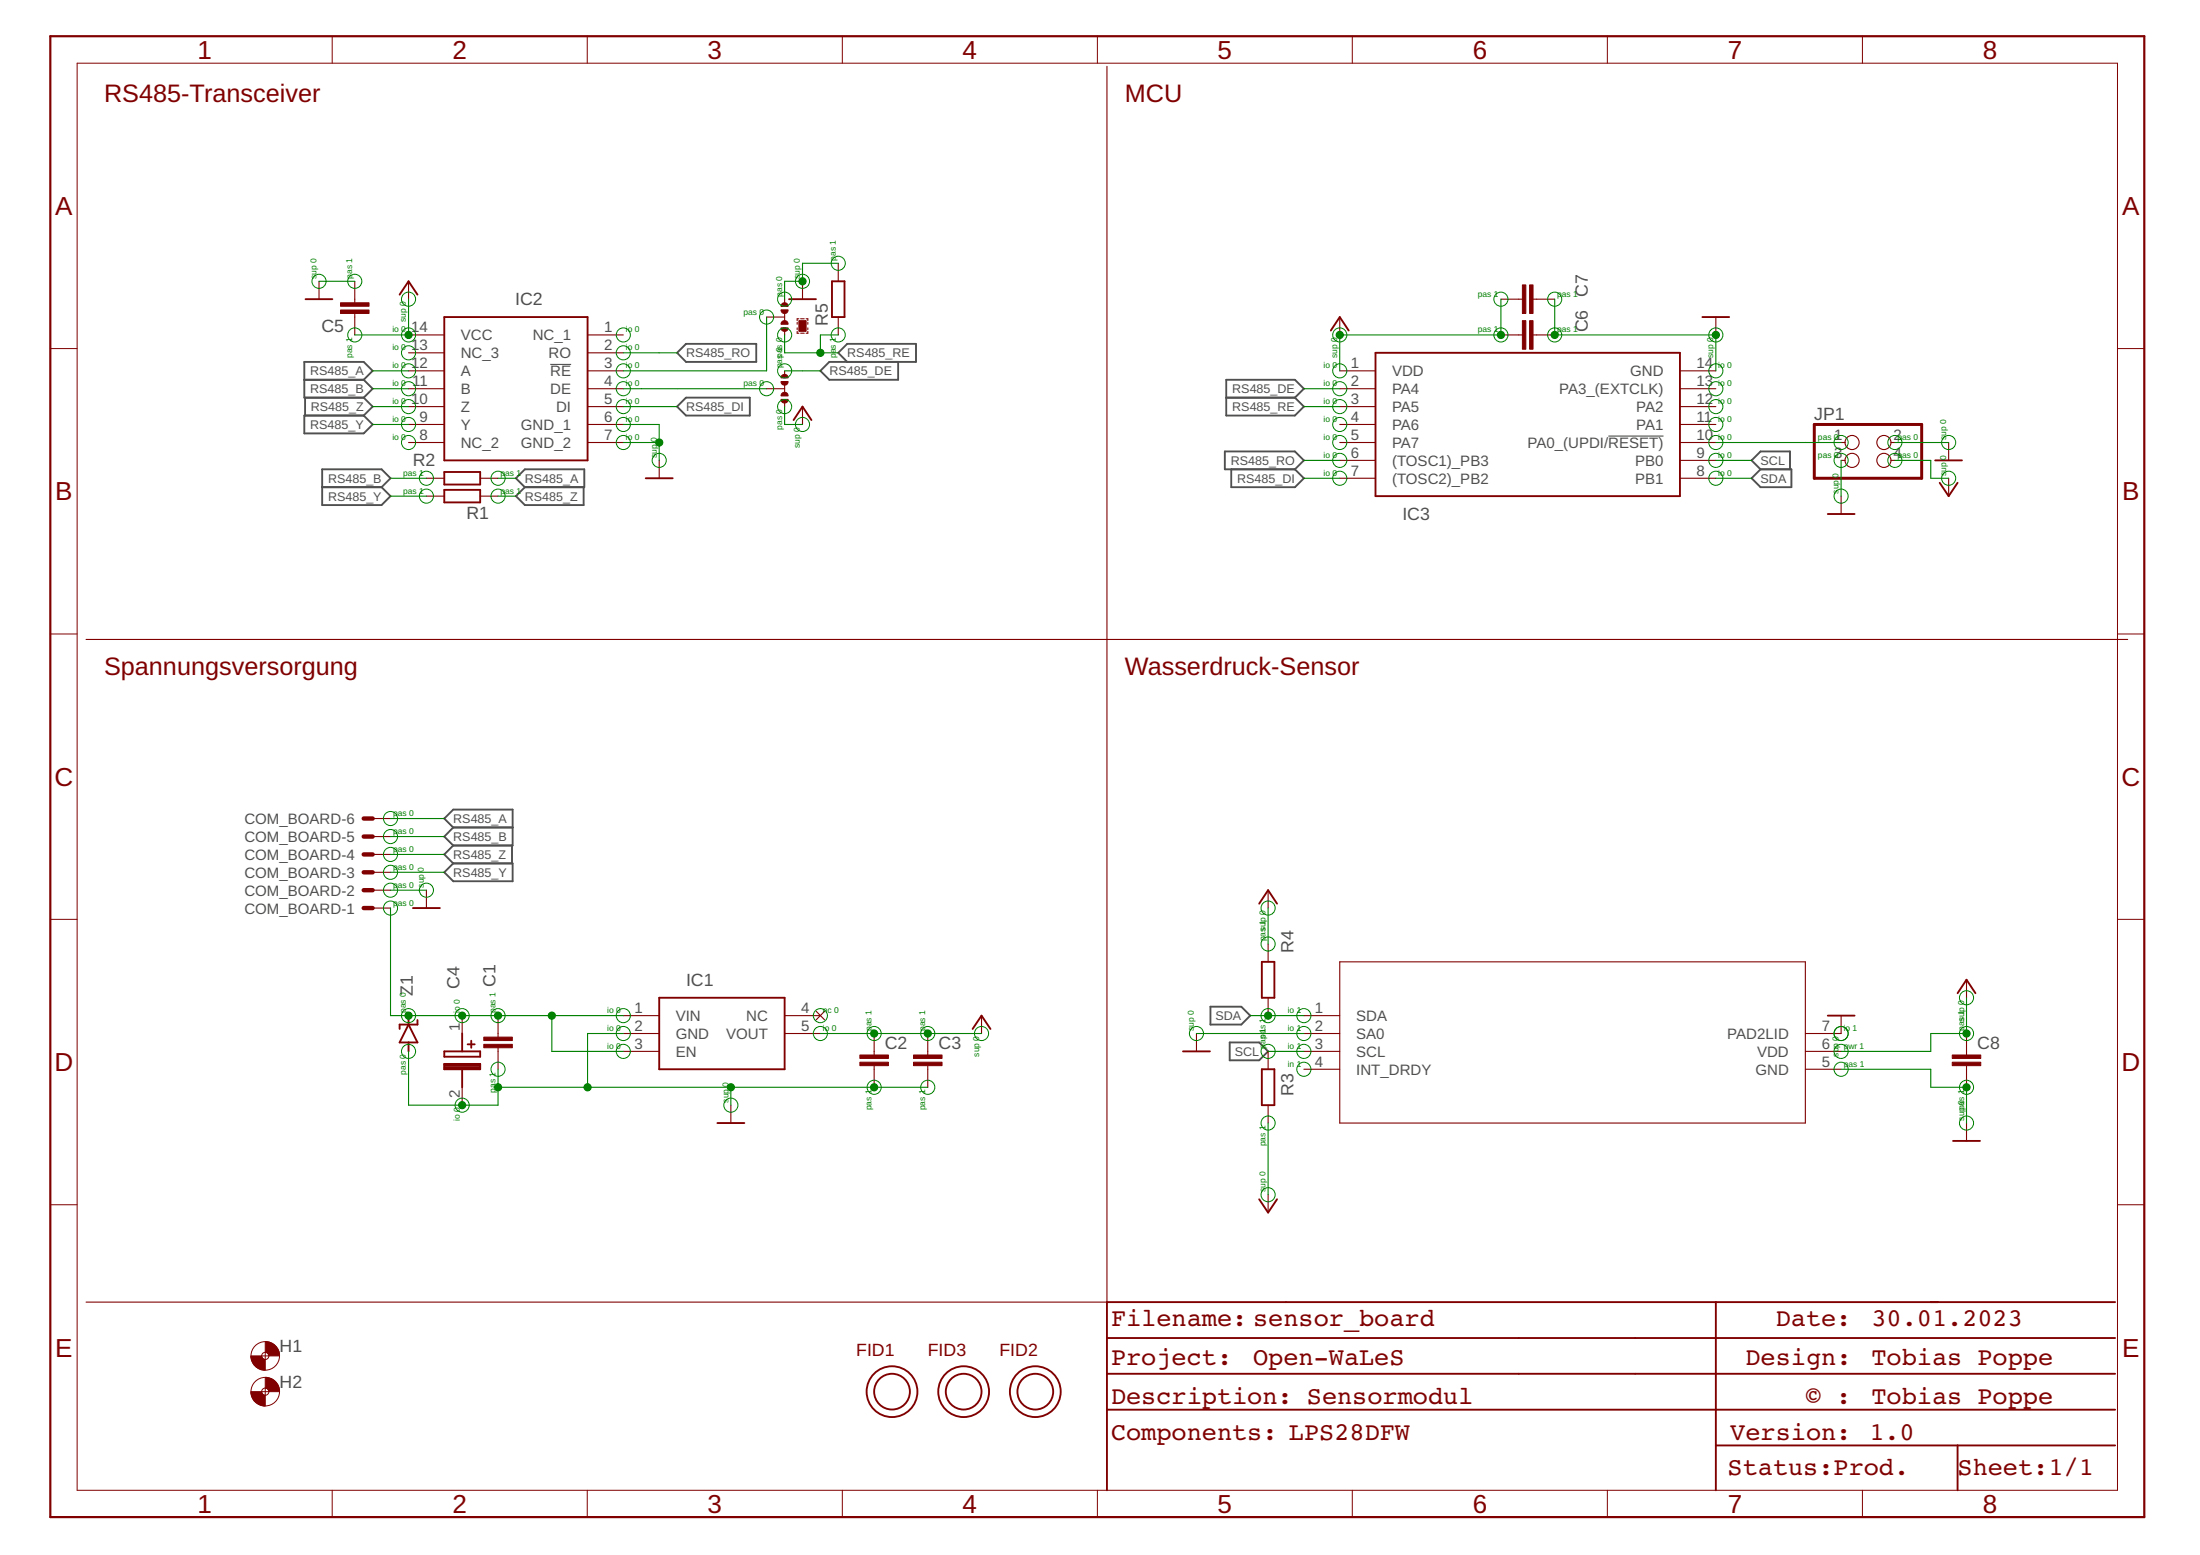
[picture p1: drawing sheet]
<svg xmlns="http://www.w3.org/2000/svg" width="297mm" height="210mm" viewBox="0 0 297 210" stroke-linecap="round" stroke-linejoin="round" font-family="sans-serif">
<path d="M74.3 49.2h2.8M217.1 58.9h7.5" fill="none" stroke="#505050" stroke-width=".15"/>
<g fill="none" stroke="#505050" stroke-width=".25">
<path d="M41.1 51.3h8M41.1 56.1h8l1.2 1.2-1.2 1.2h-8zM41.2 53.7v2.4M49.1 51.3l1.2-1.2-1.2-1.2h-8v4.8h8M49.1 51.3l1.2 1.2-1.2 1.2M49.1 53.7l1.2 1.2-1.2 1.2M91.4 54.9l1.2-1.2h8.6v2.4h-8.6zM91.4 47.6l1.2-1.2h9.5v2.5h-9.5zM114.4 48.9l-1.2-1.3 1.2-1.2h9.3v2.5h-11.7l-1.2 1.2 1.2 1.2h9.3v-2.4M165.6 51.3h9.2l1.2 1.2-1.2 1.2 1.2 1.2-1.2 1.2h-9.2zM165.6 53.7h9.2M43.5 65.8h8"/>
<path d="M43.5 63.4h8l1.2 1.2-1.2 1.2 1.2 1.2-1.2 1.2h-8zM69.7 64.6l1.2-1.2h8v2.4h-8zM70.9 65.8l-1.2 1.2 1.2 1.2h7.9v-2.4M165.4 60.9h9.4l1.2 1.2-1.2 1.3h-9.4zM166.2 63.4v2.4h8.6l1.2-1.2-1.2-1.2M236.5 64.6l1.2-1.2h4.2v2.4h-4.2zM237.7 63.4l-1.2-1.3 1.2-1.2h4v2.5M61.2 111.7l-1.2-1.2 1.2-1.2h8v4.8h-8M61.2 111.7h8M61.2 116.5h8v2.5h-8l-1.2-1.2zM61.2 111.7l-1.2 1.2 1.2 1.2M61.2 114.1l-1.2 1.2 1.2 1.2"/>
<path d="M69.1 114.1v2.4M163.4 135.9h4.2l1.2 1.2-1.2 1.2h-4.2zM166 140.7h4l1.2 1.2-1.2 1.2h-4z"/>
</g>
<g fill="none" stroke="#800000" stroke-width=".15">
<path d="M149.5 9v166.8h-137.9M43.1 38v2.4M47.9 38v2.9M55.2 38v2.4M108.4 38v2.4M113.2 35.5v2.5M47.9 42.3v2.9M55.2 45.2h4.8M55.2 47.6h4.8M55.2 50.1h4.8M55.2 52.5h4.8M55.2 54.9h4.8"/>
<path d="M55.2 57.3h4.8M55.2 59.7h4.8M79.3 45.2h4.9M79.3 47.6h4.9M79.3 50.1h4.9M79.3 52.5h4.9M79.3 54.9h4.9M79.3 57.3h4.9M79.3 59.7h4.9M103.5 52.5h2.4M103.5 42.8h2.4M105.9 40.4v.7"/>
<path d="M105.9 42.3v1M105.9 44.5v.7M105.9 50.1v.7M105.9 52v1M105.9 54.2v.7M107.6 44.7v.3h.3M107.6 43.5v.3M107.6 44.3v.2M107.9 43h-.3v.3M108.1 45h.5M108.1 43h.5M108.4 54.9v2.4"/>
<path d="M108.8 43h.3v.3M109.1 44.7v.3h-.3M109.1 43.5v.3M109.1 44.3v.2M113.2 42.8v2.4M180.9 50.1h4.8M180.9 52.5h4.8M180.9 54.9h4.8M180.9 57.3h4.8M180.9 59.7h4.8M180.9 42.8v2.4M202.6 45.2h2.9"/>
<path d="M202.6 40.4h2.9M207 45.2h2.9M207 40.4h2.9M226.8 50.1h4.9M226.8 52.5h4.9M226.8 54.9h4.9M226.8 57.3h4.9M226.8 59.7h4.9M231.7 42.8v2.4M248.6 59.7h.5M255.3 59.7h.5M263.1 59.7v2.4"/>
<path d="M57.6 64.6h2.4M57.6 67h2.4M64.8 64.6h2.4M64.8 67h2.4M89 62.1v2.5M180.9 62.1h4.8M180.9 64.6h4.8M226.8 62.1h4.9M226.8 64.6h4.9M248.6 62.1h.5M248.6 67v2.4M255.3 62.1h.5"/>
<path d="M263.1 64.6v2.4M11.6 86.3h275.7M50.3 117.8h2.4M50.3 115.3h2.4M50.3 112.9h2.4M50.3 110.5h2.4M50.3 122.6h2.4M50.3 120.2h2.4M57.6 120.2v2.4M62.4 137.1v2.4M67.2 137.1v2.9M84.2 137.1h4.8"/>
<path d="M84.2 139.5h4.8M105.9 137.1h4.9M105.9 139.5h4.9M110.2 136.5l1.1 1.2M111.3 136.5l-1.1 1.2M118 139.5v2.9M125.3 139.5v2.9M132.5 137.1v2.4M161.5 139.5v2.4M171.2 120.2v2.4M171.2 127.4v2.4M171.2 134.7v2.4"/>
<path d="M176 137.1h4.9M176 139.5h4.9M180.9 129.8h62.9v21.8h-62.9zM248.6 137.1v2.4h-4.8M265.5 132.2v2.5M265.5 139.5v2.9M62.4 146.8v2.4M67.2 141.4v2.9M84.2 141.9h4.8M98.7 149.2v2.4M118 143.9v2.9M125.3 143.9v2.9"/>
<path d="M171.2 141.9v2.4M171.2 149.2v2.4M176 141.9h4.9M176 144.3h4.9M243.8 141.9h4.8M243.8 144.3h4.8M265.5 143.9v2.9M265.5 151.6v2.4M171.2 161.3v2.4"/>
<circle cx="250.1" cy="59.7" r=".95"/>
<circle cx="254.4" cy="59.7" r=".95"/>
<circle cx="250.1" cy="62.1" r=".95"/>
<circle cx="254.4" cy="62.1" r=".95"/>
</g>
<g fill="none" stroke="#800000" stroke-width=".25">
<path d="M54 39.8l1.2-1.8 1.2 1.8M112.3 38h1.7v4.8h-1.7zM41.3 40.4h3.6M60 42.8h19.3v19.3h-19.3zM106.5 40.4h3.7M107.1 56.7l1.3-1.8 1.2 1.8M179.7 44.6l1.2-1.8 1.2 1.8M185.7 47.6h41.1v19.4h-41.1zM229.8 42.8h3.7M60 63.7h4.8v1.7h-4.8zM60 66.1h4.8v1.7h-4.8zM87.2 64.6h3.6"/>
<path d="M246.8 69.4h3.6M261.3 62.1h3.6M261.9 65.2l1.2 1.8 1.2-1.8M55.2 138.3l1.2 2.4h-2.4zM55.2 137.1v1.2M55.8 122.6h3.6M56.4 137.7v.6h-2.4v.6M62.4 139.5v2.4M89 134.7h16.9v9.6h-16.9zM131.3 138.9l1.2-1.8 1.2 1.8M170 122l1.2-1.8 1.2 1.8M170.4 129.8h1.7v4.9h-1.7z"/>
<path d="M246.8 137.1h3.6M264.3 134.1l1.2-1.9 1.2 1.9M55.2 140.7v1.2M60 143.6h4.8v.7h-4.8zM60 141.9h4.8v.7h-4.8zM60 144.3h4.8M60 144.1h4.8M60 143.9h4.8M60 143.7h4.8M62.4 144.3v2.5M63.1 141h1M63.6 140.5v.9"/>
<path d="M96.9 151.6h3.6M159.7 141.9h3.7M170.4 144.3h1.7v4.9h-1.7zM263.7 154h3.6M170 161.9l1.2 1.8 1.2-1.8M231.7 175.8v25.4M285.6 175.8h-136.1v25.4M149.5 180.6h136.1M149.5 185.4h136.1M149.5 190.3h136.1M231.7 195.1h53.9M264.3 195.1v6.1"/>
<circle cx="120.4" cy="187.9" r="3.4"/>
<circle cx="120.4" cy="187.9" r="2.41"/>
<circle cx="130.1" cy="187.9" r="3.4"/>
<circle cx="130.1" cy="187.9" r="2.41"/>
<circle cx="139.8" cy="187.9" r="3.4"/>
<circle cx="139.8" cy="187.9" r="2.41"/>
</g>
<g fill="#800000" stroke="#800000" stroke-width=".14">
<path d="M65.3 141h3.9v.4h-3.9z"/>
<path d="M65.3 140h3.9v.5h-3.9z"/>
<path d="M116.1 143.4h3.9v.4h-3.9z"/>
<path d="M116.1 142.4h3.9v.5h-3.9z"/>
<path d="M123.3 143.4h3.9v.4h-3.9z"/>
<path d="M123.3 142.4h3.9v.5h-3.9z"/>
<path d="M46 40.9h3.8v.4h-3.8z"/>
<path d="M46 41.8h3.8v.5h-3.8z"/>
<path d="M205.5 43.3h.5v3.8h-.5z"/>
<path d="M206.5 43.3h.5v3.8h-.5z"/>
<path d="M205.5 38.5h.5v3.8h-.5z"/>
<path d="M206.5 38.5h.5v3.8h-.5z"/>
<path d="M263.6 143.4h3.8v.4h-3.8z"/>
<path d="M263.6 142.4h3.8v.5h-3.8z"/>
<path d="M107.9 43.3h.9v1.4h-.9z"/>
</g>
<path d="M49.1 117.8h1.2M49.1 115.3h1.2M49.1 112.9h1.2M49.1 110.5h1.2M49.1 122.6h1.2M49.1 120.2h1.2" fill="none" stroke="#800000" stroke-width=".59"/>
<g fill="#800000" stroke="#800000" stroke-width=".14">
<path d="M35.8 181.1a1.89 1.89 0 0 1 1.9 1.9h-1.4a.51 .51 0 0 0-.5-.5z" fill-rule="evenodd"/>
<path d="M33.9 183h1.4a.51 .51 0 0 0 .5 .5v1.5a1.92 1.92 0 0 1-1.9-2z" fill-rule="evenodd"/>
<path d="M35.8 185.9a1.89 1.89 0 0 1 1.9 2h-1.4a.47 .47 0 0 0-.5-.5z" fill-rule="evenodd"/>
<path d="M33.9 187.9h1.4a.47 .47 0 0 0 .5 .4v1.5a1.96 1.96 0 0 1-1.9-1.9z" fill-rule="evenodd"/>
<path d="M105.5 53.9h.9a.48 .48 0 0 1-.5 .5 .48 .48 0 0 1-.4-.5z" fill-rule="evenodd"/>
<path d="M105.5 51.5h.9a.48 .48 0 0 1-.5 .5 .48 .48 0 0 1-.4-.5z" fill-rule="evenodd"/>
<path d="M105.5 53.2a.48 .48 0 0 1 .6-.2 .48 .48 0 0 1 .3 .4h-.9z" fill-rule="evenodd"/>
<path d="M105.5 50.7a.49 .49 0 0 1 .6-.1 .49 .49 0 0 1 .3 .4h-.9z" fill-rule="evenodd"/>
<path d="M105.5 44.3h.9a.48 .48 0 0 1-.5 .4 .48 .48 0 0 1-.4-.4z" fill-rule="evenodd"/>
<path d="M105.5 41.8h.9a.48 .48 0 0 1-.5 .5 .48 .48 0 0 1-.4-.5z" fill-rule="evenodd"/>
<path d="M105.5 43.5a.48 .48 0 0 1 .6-.2 .48 .48 0 0 1 .3 .5h-.9z" fill-rule="evenodd"/>
<path d="M105.5 41.1a.48 .48 0 0 1 .6-.2 .48 .48 0 0 1 .3 .5h-.9z" fill-rule="evenodd"/>
</g>
<g fill="none" stroke="#800000" stroke-width=".14">
<path d="M10.4 8.5h275.5v192.7h-275.5zM44.9 4.9v3.6M79.3 4.9v3.6M113.7 4.9v3.6M148.2 4.9v3.6M182.6 4.9v3.6M217 4.9v3.6M251.5 4.9v3.6M6.8 47.1h3.6M285.9 47.1h3.6M6.8 85.6h3.6M285.9 85.6h3.6"/>
<path d="M6.8 124.1h3.6M285.9 124.1h3.6M6.8 162.6h3.6M285.9 162.6h3.6M35.3 183h1M35.3 187.9h1M35.8 182.5v1M35.8 187.4v.9M44.9 201.2v3.6M79.3 201.2v3.6M113.7 201.2v3.6M148.2 201.2v3.6"/>
<path d="M182.6 201.2v3.6M217 201.2v3.6M251.5 201.2v3.6"/>
<circle cx="35.8" cy="187.9" r="1.93"/>
<circle cx="35.8" cy="183" r="1.93"/>
<circle cx="35.8" cy="187.9" r=".49"/>
<circle cx="35.8" cy="183" r=".49"/>
</g>
<path d="M245 57.3h14.5v7.3h-14.5z" fill="none" stroke="#800000" stroke-width=".4"/>
<path d="M6.8 4.9h282.7v199.9h-282.7z" fill="none" stroke="#800000" stroke-width=".3"/>
<g fill="none" stroke="#008000" stroke-width=".14">
<circle cx="43.1" cy="38" r=".95"/>
<circle cx="47.9" cy="38" r=".95"/>
<circle cx="108.4" cy="38" r=".95"/>
<circle cx="113.2" cy="35.5" r=".95"/>
<circle cx="47.9" cy="45.2" r=".95"/>
<circle cx="55.2" cy="40.4" r=".95"/>
<circle cx="55.2" cy="45.2" r=".95"/>
<circle cx="55.2" cy="52.5" r=".95"/>
<circle cx="55.2" cy="47.6" r=".95"/>
<circle cx="55.2" cy="50.1" r=".95"/>
<circle cx="55.2" cy="54.9" r=".95"/>
<circle cx="55.2" cy="57.3" r=".95"/>
<circle cx="55.2" cy="59.7" r=".95"/>
<circle cx="84.2" cy="54.9" r=".95"/>
<circle cx="84.2" cy="45.2" r=".95"/>
<circle cx="84.2" cy="52.5" r=".95"/>
<circle cx="84.2" cy="47.6" r=".95"/>
<circle cx="84.2" cy="59.7" r=".95"/>
<circle cx="84.2" cy="50.1" r=".95"/>
<circle cx="84.2" cy="57.3" r=".95"/>
<circle cx="103.5" cy="52.5" r=".95"/>
<circle cx="103.5" cy="42.8" r=".95"/>
<circle cx="105.9" cy="45.2" r=".95"/>
<circle cx="105.9" cy="54.9" r=".95"/>
<circle cx="105.9" cy="40.4" r=".95"/>
<circle cx="105.9" cy="50.1" r=".95"/>
<circle cx="108.4" cy="57.3" r=".95"/>
<circle cx="113.2" cy="45.2" r=".95"/>
<circle cx="180.9" cy="50.1" r=".95"/>
<circle cx="180.9" cy="57.3" r=".95"/>
<circle cx="180.9" cy="54.9" r=".95"/>
<circle cx="180.9" cy="45.2" r=".95"/>
<circle cx="180.9" cy="52.5" r=".95"/>
<circle cx="180.9" cy="59.7" r=".95"/>
<circle cx="202.6" cy="45.2" r=".95"/>
<circle cx="202.6" cy="40.4" r=".95"/>
<circle cx="209.9" cy="40.4" r=".95"/>
<circle cx="209.9" cy="45.2" r=".95"/>
<circle cx="231.7" cy="50.1" r=".95"/>
<circle cx="231.7" cy="52.5" r=".95"/>
<circle cx="231.7" cy="57.3" r=".95"/>
<circle cx="231.7" cy="59.7" r=".95"/>
<circle cx="231.7" cy="45.2" r=".95"/>
<circle cx="231.7" cy="54.9" r=".95"/>
<circle cx="248.6" cy="59.7" r=".95"/>
<circle cx="255.8" cy="59.7" r=".95"/>
<circle cx="263.1" cy="59.7" r=".95"/>
<circle cx="57.6" cy="64.6" r=".95"/>
<circle cx="57.6" cy="67" r=".95"/>
<circle cx="67.2" cy="67" r=".95"/>
<circle cx="67.2" cy="64.6" r=".95"/>
<circle cx="89" cy="62.1" r=".95"/>
<circle cx="180.9" cy="64.6" r=".95"/>
<circle cx="180.9" cy="62.1" r=".95"/>
<circle cx="231.7" cy="64.6" r=".95"/>
<circle cx="231.7" cy="62.1" r=".95"/>
<circle cx="248.6" cy="67" r=".95"/>
<circle cx="248.6" cy="62.1" r=".95"/>
<circle cx="255.8" cy="62.1" r=".95"/>
<circle cx="263.1" cy="64.6" r=".95"/>
<circle cx="52.7" cy="117.8" r=".95"/>
<circle cx="52.7" cy="110.5" r=".95"/>
<circle cx="52.7" cy="112.9" r=".95"/>
<circle cx="52.7" cy="115.3" r=".95"/>
<circle cx="52.7" cy="120.2" r=".95"/>
<circle cx="52.7" cy="122.6" r=".95"/>
<circle cx="55.2" cy="137.1" r=".95"/>
<circle cx="57.6" cy="120.2" r=".95"/>
<circle cx="62.4" cy="137.1" r=".95"/>
<circle cx="67.2" cy="137.1" r=".95"/>
<circle cx="84.2" cy="137.1" r=".95"/>
<circle cx="84.2" cy="139.5" r=".95"/>
<circle cx="110.8" cy="137.1" r=".95"/>
<circle cx="110.8" cy="139.5" r=".95"/>
<circle cx="118" cy="139.5" r=".95"/>
<circle cx="125.3" cy="139.5" r=".95"/>
<circle cx="132.5" cy="139.5" r=".95"/>
<circle cx="161.5" cy="139.5" r=".95"/>
<circle cx="171.2" cy="137.1" r=".95"/>
<circle cx="171.2" cy="122.6" r=".95"/>
<circle cx="171.2" cy="127.4" r=".95"/>
<circle cx="176" cy="137.1" r=".95"/>
<circle cx="176" cy="139.5" r=".95"/>
<circle cx="248.6" cy="139.5" r=".95"/>
<circle cx="265.5" cy="134.7" r=".95"/>
<circle cx="265.5" cy="139.5" r=".95"/>
<circle cx="55.2" cy="141.9" r=".95"/>
<circle cx="62.4" cy="149.2" r=".95"/>
<circle cx="67.2" cy="144.3" r=".95"/>
<circle cx="84.2" cy="141.9" r=".95"/>
<circle cx="98.7" cy="149.2" r=".95"/>
<circle cx="118" cy="146.8" r=".95"/>
<circle cx="125.3" cy="146.8" r=".95"/>
<circle cx="171.2" cy="141.9" r=".95"/>
<circle cx="171.2" cy="151.6" r=".95"/>
<circle cx="176" cy="141.9" r=".95"/>
<circle cx="176" cy="144.3" r=".95"/>
<circle cx="248.6" cy="141.9" r=".95"/>
<circle cx="248.6" cy="144.3" r=".95"/>
<circle cx="265.5" cy="146.8" r=".95"/>
<circle cx="265.5" cy="151.6" r=".95"/>
<circle cx="171.2" cy="161.3" r=".95"/>
</g>
<g fill="none" stroke="#008000" stroke-width=".15">
<path d="M43.1 38h4.8M113.2 35.5h-4.8v2.5h-2.5v2.4M50.3 57.3h4.9M50.3 52.5h4.9M50.3 50.1h4.9M50.3 54.9h4.9M55.2 40.4v4.8h-7.3M84.2 57.3h4.8v4.8M84.2 59.7h4.8M84.2 52.5h19.3M84.2 54.9h7.2M84.2 47.6h7.2"/>
<path d="M103.5 42.8v7.3h-19.3M105.9 54.9v2.4h2.5M105.9 45.2v2.4h7.3M105.9 50.1h4.9M113.2 45.2h-2.4v2.4M176 52.5h4.9M176 54.9h4.9M202.6 40.4v4.8h-21.7v4.9M209.9 40.4v4.8h21.8v4.9M231.7 59.7h16.9M255.8 59.7h7.3M52.7 64.6h4.9"/>
<path d="M52.7 67h4.9M67.2 64.6h2.5M67.2 67h2.5M176 62.1h4.9M176 64.6h4.9M231.7 62.1h4.8M231.7 64.6h4.8M248.6 62.1v4.9M255.8 62.1h4.9v2.5h2.4M52.7 110.5h7.3M52.7 112.9h7.3M52.7 115.3h7.3"/>
<path d="M52.7 117.8h7.3M52.7 120.2h4.9M52.7 122.6v14.5h31.5M74.5 137.1v4.8h9.7M84.2 139.5h-4.9v7.3M110.8 139.5h21.7M161.5 139.5h14.5M168.8 137.1h7.2M171.2 122.6v4.8M265.5 134.7v4.8h-4.8v2.4h-12.1M55.2 141.9v7.3h12v-4.9M67.2 146.8h58.1"/>
<path d="M98.7 146.8v2.4M171.2 141.9h4.8M171.2 151.6v9.7M248.6 144.3h12.1v2.5h4.8v4.8"/>
</g>
<g fill="#008000" stroke="#008000" stroke-width=".14">
<circle cx="118" cy="146.8" r=".49"/>
<circle cx="67.2" cy="146.8" r=".49"/>
<circle cx="98.7" cy="146.8" r=".49"/>
<circle cx="79.3" cy="146.8" r=".49"/>
<circle cx="62.4" cy="149.2" r=".49"/>
<circle cx="89" cy="59.7" r=".49"/>
<circle cx="231.7" cy="45.2" r=".49"/>
<circle cx="209.9" cy="45.2" r=".49"/>
<circle cx="265.5" cy="146.8" r=".49"/>
<circle cx="108.4" cy="38" r=".49"/>
<circle cx="118" cy="139.5" r=".49"/>
<circle cx="125.3" cy="139.5" r=".49"/>
<circle cx="55.2" cy="45.2" r=".49"/>
<circle cx="180.9" cy="45.2" r=".49"/>
<circle cx="202.6" cy="45.2" r=".49"/>
<circle cx="265.5" cy="139.5" r=".49"/>
<circle cx="74.5" cy="137.1" r=".49"/>
<circle cx="67.2" cy="137.1" r=".49"/>
<circle cx="62.4" cy="137.1" r=".49"/>
<circle cx="55.2" cy="137.1" r=".49"/>
<circle cx="171.2" cy="137.1" r=".49"/>
<circle cx="110.8" cy="47.6" r=".49"/>
</g>
<g font-size="3.5" fill="#800000">
<text x="26.7" y="7.9">1</text>
<text x="61.1" y="7.9">2</text>
<text x="95.5" y="7.9">3</text>
<text x="130" y="7.9">4</text>
<text x="164.4" y="7.9">5</text>
<text x="198.8" y="7.9">6</text>
<text x="233.3" y="7.9">7</text>
<text x="267.7" y="7.9">8</text>
<text x="7.4" y="29">A</text>
<text x="286.5" y="29">A</text>
<text x="7.4" y="67.5">B</text>
<text x="286.5" y="67.5">B</text>
<text x="7.3" y="106.1">C</text>
<text x="286.4" y="106.1">C</text>
<text x="7.3" y="144.6">D</text>
<text x="286.4" y="144.6">D</text>
<text x="7.4" y="183.1">E</text>
<text x="286.5" y="183.1">E</text>
<text x="26.7" y="204.2">1</text>
<text x="61.1" y="204.2">2</text>
<text x="95.5" y="204.2">3</text>
<text x="130" y="204.2">4</text>
<text x="164.4" y="204.2">5</text>
<text x="198.8" y="204.2">6</text>
<text x="233.3" y="204.2">7</text>
<text x="267.7" y="204.2">8</text>
</g>
<g font-size="3.4" fill="#800000">
<text x="14" y="13.8">RS485-Transceiver</text>
<text x="151.9" y="13.8">MCU</text>
<text x="14" y="91.2">Spannungsversorgung</text>
<text x="151.9" y="91.2">Wasserdruck-Sensor</text>
<text x="150" y="178.9">Filename: sensor_board</text>
<text x="239.8" y="178.9">Date:</text>
<text x="252.7" y="178.9">30.01.2023</text>
<text x="150" y="184.2">Project:</text>
<text x="169.2" y="184.2">Open-WaLeS</text>
<text x="235.7" y="184.2">Design:</text>
<text x="252.7" y="184.2">Tobias Poppe</text>
<text x="150" y="189.5">Description: Sensormodul</text>
<text x="243.8" y="189.5">© :</text>
<text x="252.7" y="189.5">Tobias Poppe</text>
<text x="150" y="194.3">Components: LPS28DFW</text>
<text x="233.6" y="194.3">Version:</text>
<text x="252.4" y="194.3">1.0</text>
<text x="233.3" y="199.2">Status:Prod.</text>
<text x="264.3" y="199.2">Sheet:1/1</text>
</g>
<g font-size="2.4" fill="#505050">
<text x="69.6" y="41.2">IC2</text>
<text x="214.4" y="40" transform="rotate(-90 214.4 40)">C7</text>
<text x="43.4" y="44.9">C5</text>
<text x="111.8" y="44" transform="rotate(-90 111.8 44)">R5</text>
<text x="214.4" y="44.9" transform="rotate(-90 214.4 44.9)">C6</text>
<text x="245" y="56.7">JP1</text>
<text x="55.7" y="62.8">R2</text>
<text x="63" y="70.1">R1</text>
<text x="189.4" y="70.2">IC3</text>
<text x="174.6" y="128.6" transform="rotate(-90 174.6 128.6)">R4</text>
<text x="55.8" y="134.4" transform="rotate(-90 55.8 134.4)">Z1</text>
<text x="62" y="133.5" transform="rotate(-90 62 133.5)">C4</text>
<text x="66.9" y="133.2" transform="rotate(-90 66.9 133.2)">C1</text>
<text x="92.6" y="133.1">IC1</text>
<text x="119.5" y="141.6">C2</text>
<text x="126.7" y="141.6">C3</text>
<text x="267" y="141.6">C8</text>
<text x="174.6" y="148" transform="rotate(-90 174.6 148)">R3</text>
<text x="37.7" y="182.5">H1</text>
<text x="37.7" y="187.3">H2</text>
</g>
<g font-size="2.4" fill="#800000">
<text x="115.6" y="183">FID1</text>
<text x="125.3" y="183">FID3</text>
<text x="134.9" y="183">FID2</text>
</g>
<g font-size="2" fill="#505050">
<text x="55.5" y="44.9">14</text>
<text x="55.5" y="47.3">13</text>
<text x="62.2" y="46">VCC</text>
<text x="71.9" y="45.9">NC_1</text>
<text x="81.6" y="44.9">1</text>
<text x="81.6" y="47.3">2</text>
<text x="55.5" y="49.7">12</text>
<text x="55.6" y="52.1">11</text>
<text x="62.2" y="48.4">NC_3</text>
<text x="62.2" y="50.8">A</text>
<text x="62.2" y="53.2">B</text>
<text x="74.1" y="48.4">RO</text>
<text x="74.3" y="50.8">RE</text>
<text x="74.3" y="53.2">DE</text>
<text x="81.6" y="49.7">3</text>
<text x="81.6" y="52.1">4</text>
<text x="182.4" y="49.7">1</text>
<text x="182.4" y="52.1">2</text>
<text x="187.9" y="50.8">VDD</text>
<text x="187.9" y="53.2">PA4</text>
<text x="210.5" y="53.2">PA3_(EXTCLK)</text>
<text x="220.1" y="50.8">GND</text>
<text x="229.1" y="49.7">14</text>
<text x="229.1" y="52.1">13</text>
<text x="55.5" y="54.5">10</text>
<text x="56.6" y="57">9</text>
<text x="56.6" y="59.4">8</text>
<text x="62.2" y="55.6">Z</text>
<text x="62.2" y="58">Y</text>
<text x="70.3" y="58">GND_1</text>
<text x="75.1" y="55.6">DI</text>
<text x="81.6" y="54.5">5</text>
<text x="81.6" y="57">6</text>
<text x="81.6" y="59.4">7</text>
<text x="182.4" y="54.5">3</text>
<text x="182.4" y="57">4</text>
<text x="182.4" y="59.4">5</text>
<text x="187.9" y="55.6">PA5</text>
<text x="187.9" y="58">PA6</text>
<text x="220.9" y="55.6">PA2</text>
<text x="220.9" y="58">PA1</text>
<text x="229.1" y="54.5">12</text>
<text x="229.1" y="57">11</text>
<text x="229.1" y="59.4">10</text>
<text x="247.7" y="59.4">1</text>
<text x="255.7" y="59.4">2</text>
<text x="62.2" y="60.5">NC_2</text>
<text x="70.3" y="60.4">GND_2</text>
<text x="182.4" y="61.8">6</text>
<text x="182.4" y="64.2">7</text>
<text x="187.9" y="60.4">PA7</text>
<text x="187.9" y="62.9">(TOSC1)_PB3</text>
<text x="187.9" y="65.3">(TOSC2)_PB2</text>
<text x="206.2" y="60.5">PA0_(UPDI/RESET)</text>
<text x="220.8" y="62.9">PB0</text>
<text x="220.8" y="65.3">PB1</text>
<text x="229.1" y="61.8">9</text>
<text x="229.1" y="64.2">8</text>
<text x="247.7" y="61.8">3</text>
<text x="255.7" y="61.8">4</text>
<text x="33" y="113.6">COM_BOARD-5</text>
<text x="33" y="111.2">COM_BOARD-6</text>
<text x="33" y="118.5">COM_BOARD-3</text>
<text x="33" y="116.1">COM_BOARD-4</text>
<text x="33" y="123.3">COM_BOARD-1</text>
<text x="33" y="120.9">COM_BOARD-2</text>
<text x="85.7" y="136.8">1</text>
<text x="91.2" y="137.8">VIN</text>
<text x="100.8" y="137.8">NC</text>
<text x="108.2" y="136.8">4</text>
<text x="177.5" y="136.8">1</text>
<text x="183.1" y="137.8">SDA</text>
<text x="62.1" y="139.2" transform="rotate(-90 62.1 139.2)">1</text>
<text x="85.7" y="139.2">2</text>
<text x="85.7" y="141.6">3</text>
<text x="91.2" y="140.2">GND</text>
<text x="91.2" y="142.7">EN</text>
<text x="98.1" y="140.2">VOUT</text>
<text x="108.2" y="139.2">5</text>
<text x="177.5" y="139.2">2</text>
<text x="177.5" y="141.6">3</text>
<text x="183.1" y="140.2">SA0</text>
<text x="183.1" y="142.7">SCL</text>
<text x="233.2" y="140.2">PAD2LID</text>
<text x="237.2" y="142.7">VDD</text>
<text x="246" y="141.6">6</text>
<text x="246" y="139.2">7</text>
<text x="62.1" y="148.2" transform="rotate(-90 62.1 148.2)">2</text>
<text x="177.5" y="144">4</text>
<text x="183.1" y="145.1">INT_DRDY</text>
<text x="237" y="145.1">GND</text>
<text x="246" y="144">5</text>
</g>
<g font-size="1.7" fill="#505050">
<text x="41.9" y="50.7">RS485_A</text>
<text x="41.9" y="53.1">RS485_B</text>
<text x="92.6" y="48.2">RS485_RO</text>
<text x="112" y="50.7">RS485_DE</text>
<text x="114.4" y="48.2">RS485_RE</text>
<text x="166.4" y="53.1">RS485_DE</text>
<text x="41.9" y="57.9">RS485_Y</text>
<text x="42" y="55.5">RS485_Z</text>
<text x="92.6" y="55.5">RS485_DI</text>
<text x="166.4" y="55.5">RS485_RE</text>
<text x="44.3" y="65.2">RS485_B</text>
<text x="70.9" y="65.2">RS485_A</text>
<text x="166.2" y="62.7">RS485_RO</text>
<text x="167" y="65.2">RS485_DI</text>
<text x="237.7" y="65.2">SDA</text>
<text x="237.7" y="62.7">SCL</text>
<text x="44.3" y="67.6">RS485_Y</text>
<text x="70.9" y="67.6">RS485_Z</text>
<text x="61.2" y="111.1">RS485_A</text>
<text x="61.2" y="113.5">RS485_B</text>
<text x="61.2" y="115.9">RS485_Z</text>
<text x="61.2" y="118.4">RS485_Y</text>
<text x="164.1" y="137.7">SDA</text>
<text x="166.7" y="142.5">SCL</text>
</g>
<g font-size="1.1" fill="#008000">
<text x="112.8" y="35.2" transform="rotate(-90 112.8 35.2)">pas 1</text>
<text x="42.7" y="37.6" transform="rotate(-90 42.7 37.6)">sup 0</text>
<text x="47.6" y="37.6" transform="rotate(-90 47.6 37.6)">pas 1</text>
<text x="105.6" y="40" transform="rotate(-90 105.6 40)">pas 0</text>
<text x="108" y="37.6" transform="rotate(-90 108 37.6)">sup 0</text>
<text x="199.5" y="40">pas 1</text>
<text x="210.2" y="40">pas 1</text>
<text x="53" y="44.9">io 0</text>
<text x="53" y="47.3">io 0</text>
<text x="54.8" y="43.5" transform="rotate(-90 54.8 43.5)">sup 0</text>
<text x="84.5" y="44.9">io 0</text>
<text x="84.5" y="47.3">io 0</text>
<text x="100.4" y="42.5">pas 0</text>
<text x="199.5" y="44.9">pas 1</text>
<text x="210.2" y="44.9">pas 1</text>
<text x="47.6" y="48.3" transform="rotate(-90 47.6 48.3)">pas 1</text>
<text x="53" y="49.7">io 0</text>
<text x="53" y="52.1">io 0</text>
<text x="84.5" y="49.7">io 0</text>
<text x="84.5" y="52.1">io 0</text>
<text x="100.4" y="52.1">pas 0</text>
<text x="105.6" y="49.7" transform="rotate(-90 105.6 49.7)">paspa0s 0</text>
<text x="112.8" y="48.3" transform="rotate(-90 112.8 48.3)">pas 1</text>
<text x="178.7" y="49.7">io 0</text>
<text x="178.7" y="52.1">io 0</text>
<text x="180.5" y="48.3" transform="rotate(-90 180.5 48.3)">sup 0</text>
<text x="231.3" y="48.3" transform="rotate(-90 231.3 48.3)">sup 0</text>
<text x="232" y="49.7">io 0</text>
<text x="232" y="52.1">io 0</text>
<text x="53" y="54.5">io 0</text>
<text x="53" y="57">io 0</text>
<text x="53" y="59.4">io 0</text>
<text x="84.5" y="54.5">io 0</text>
<text x="84.5" y="57">io 0</text>
<text x="84.5" y="59.4">io 0</text>
<text x="88.7" y="59.6" transform="rotate(-90 88.7 59.6)">0</text>
<text x="105.6" y="58" transform="rotate(-90 105.6 58)">pas 0</text>
<text x="178.7" y="54.5">io 0</text>
<text x="178.7" y="57">io 0</text>
<text x="178.7" y="59.4">io 0</text>
<text x="232" y="54.5">io 0</text>
<text x="232" y="57">io 0</text>
<text x="232" y="59.4">io 0</text>
<text x="245.5" y="59.4">pas 0</text>
<text x="256.2" y="59.4">pas 0</text>
<text x="262.8" y="59.4" transform="rotate(-90 262.8 59.4)">sup 0</text>
<text x="54.4" y="64.2">pas 1</text>
<text x="67.6" y="64.2">pas 1</text>
<text x="88.7" y="61.8" transform="rotate(-90 88.7 61.8)">sup</text>
<text x="108" y="60.4" transform="rotate(-90 108 60.4)">sup 0</text>
<text x="178.7" y="61.8">io 0</text>
<text x="178.7" y="64.2">io 0</text>
<text x="232" y="61.8">io 0</text>
<text x="232" y="64.2">io 0</text>
<text x="245.5" y="61.8">pas 0</text>
<text x="248.3" y="64.5" transform="rotate(-90 248.3 64.5)">0</text>
<text x="256.2" y="61.8">pas 0</text>
<text x="262.8" y="64.2" transform="rotate(-90 262.8 64.2)">sup</text>
<text x="262.8" y="62.1" transform="rotate(-90 262.8 62.1)">0</text>
<text x="54.4" y="66.6">pas 1</text>
<text x="67.6" y="66.6">pas 1</text>
<text x="248.3" y="66.6" transform="rotate(-90 248.3 66.6)">sup</text>
<text x="53.1" y="112.6">pas 0</text>
<text x="53.1" y="110.2">pas 0</text>
<text x="53.1" y="119.8">pas 0</text>
<text x="53.1" y="117.4">pas 0</text>
<text x="53.1" y="115">pas 0</text>
<text x="57.2" y="119.8" transform="rotate(-90 57.2 119.8)">sup</text>
<text x="57.2" y="117.7" transform="rotate(-90 57.2 117.7)">0</text>
<text x="53.1" y="122.2">pas 0</text>
<text x="170.9" y="127.1" transform="rotate(-90 170.9 127.1)">passu1p 0</text>
<text x="54.8" y="136.8" transform="rotate(-90 54.8 136.8)">pas 0</text>
<text x="62.1" y="136.8" transform="rotate(-90 62.1 136.8)">io 0</text>
<text x="66.9" y="136.8" transform="rotate(-90 66.9 136.8)">pas 1</text>
<text x="82" y="136.8">io 0</text>
<text x="111.1" y="136.8">nc 0</text>
<text x="173.9" y="136.8">io 1</text>
<text x="82" y="139.2">io 0</text>
<text x="82" y="141.6">io 0</text>
<text x="111.1" y="139.2">io 0</text>
<text x="117.7" y="139.2" transform="rotate(-90 117.7 139.2)">pas 1</text>
<text x="124.9" y="139.2" transform="rotate(-90 124.9 139.2)">pas 1</text>
<text x="132.2" y="142.6" transform="rotate(-90 132.2 142.6)">sup 0</text>
<text x="161.2" y="139.2" transform="rotate(-90 161.2 139.2)">sup 0</text>
<text x="170.9" y="141.6" transform="rotate(-90 170.9 141.6)">paspa1s 1</text>
<text x="173.9" y="139.2">io 1</text>
<text x="173.9" y="141.6">io 1</text>
<text x="248.3" y="142.6" transform="rotate(-90 248.3 142.6)">sup 0</text>
<text x="248.9" y="141.6">pwr 1</text>
<text x="248.9" y="139.2">io 1</text>
<text x="265.2" y="139.2" transform="rotate(-90 265.2 139.2)">passu1p 0</text>
<text x="54.8" y="145.1" transform="rotate(-90 54.8 145.1)">pas 0</text>
<text x="66.9" y="147.5" transform="rotate(-90 66.9 147.5)">pas 1</text>
<text x="98.3" y="148.8" transform="rotate(-90 98.3 148.8)">sup</text>
<text x="98.3" y="146.7" transform="rotate(-90 98.3 146.7)">0</text>
<text x="117.7" y="149.9" transform="rotate(-90 117.7 149.9)">pas 1</text>
<text x="124.9" y="149.9" transform="rotate(-90 124.9 149.9)">pas 1</text>
<text x="173.9" y="144">in 1</text>
<text x="248.9" y="144">pas 1</text>
<text x="62.1" y="151.4" transform="rotate(-90 62.1 151.4)">io 0</text>
<text x="170.9" y="154.7" transform="rotate(-90 170.9 154.7)">pas 1</text>
<text x="265.2" y="151.3" transform="rotate(-90 265.2 151.3)">suppa0s 1</text>
<text x="170.9" y="160.9" transform="rotate(-90 170.9 160.9)">sup 0</text>
</g>
</svg>
